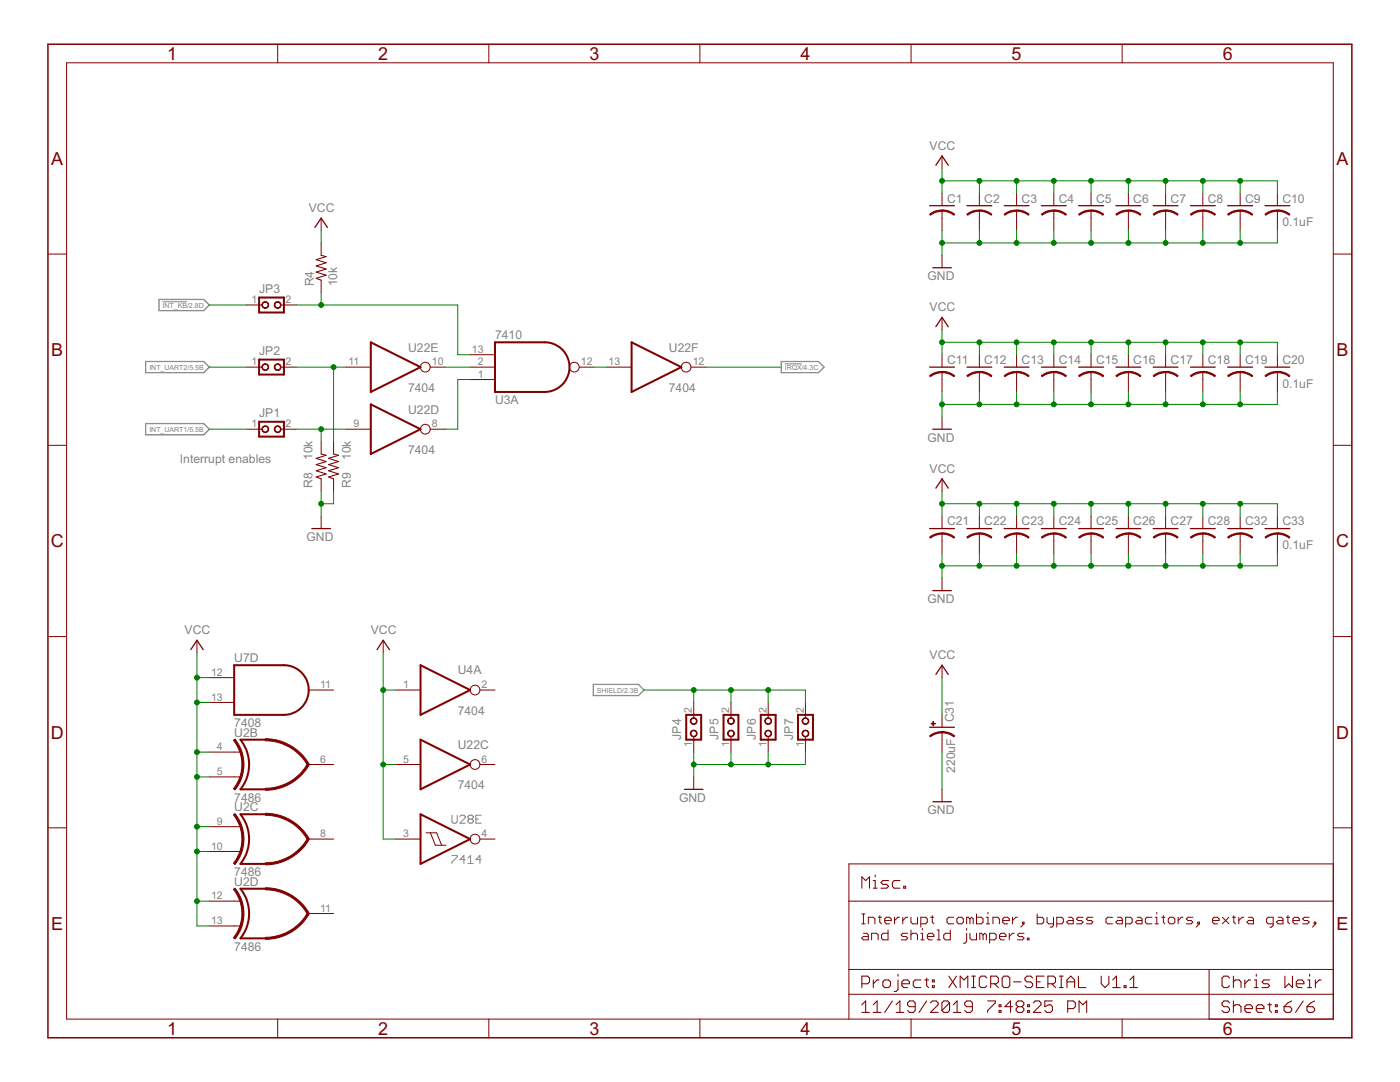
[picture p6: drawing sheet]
<svg xmlns="http://www.w3.org/2000/svg" width="279mm" height="216mm" viewBox="0 0 279 216" stroke-linecap="round" stroke-linejoin="round" font-family="sans-serif">
<g fill="none" stroke="#808080" stroke-width=".2">
<path d="M32.4 60.2h4.9M156.6 72.6h3.4M90.2 170.7h1v.3l-1 1v.3M90.2 162.7v1.3l.2 .3h.6l.2-.3v-1.3M91.8 162.9l.3-.2h.5l.2 .2v.3l-1 1.1h1M92.8 171.5h-1l.8-.8v1.6M93.4 171.2l.5-.5v1.6M93.4 172.3h1M93.6 163.4l-.2 .3v.3l.2 .3h.6l.2-.3v-.3l-.2-.3M93.6 163.4l-.2-.2v-.3l.2-.2h.6l.2 .2v.3l-.2 .2M93.6 163.4h.6M95 163.4h.5"/>
<path d="M96 171.5h-1l.8-.8v1.6M96 162.7h-1v1.6h1"/>
</g>
<path d="M31.7 59.8h9l1.1 1.1-1.1 1.1h-9zM29.1 72.1h11.6l1.1 1.2-1.1 1.1h-11.6zM155.9 72.1h7.4l1.2 1.2-1.2 1.1h-7.4zM29.1 84.5h11.6l1.1 1.1-1.1 1.2h-11.6zM118.4 136.6h9l1.1 1.1-1.1 1.1h-9z" fill="none" stroke="#808080" stroke-width=".25"/>
<path d="M9.6 8.8h260.2v198.3h-260.2z" fill="none" stroke="#800000" stroke-width=".3"/>
<g fill="none" stroke="#800000" stroke-width=".2">
<path d="M13.3 12.5h252.8v190.8h-252.8zM55.4 8.8v3.7M97.6 8.8v3.7M139.7 8.8v3.7M181.8 8.8v3.7M223.9 8.8v3.7M188 31.1v2.5M188 38.6v2.4M195.5 38.6v2.4M202.9 38.6v2.4M210.3 38.6v2.4M217.7 38.6v2.4"/>
<path d="M225.2 38.6v2.4M232.6 38.6v2.4M240.1 38.6v2.4M247.5 38.6v2.4M254.9 38.6v2.4M9.6 50.7h3.7M64.1 43.5v2.5M64.1 48.5v2.4M64.1 55.9v2.5M188 42v4M188 50.9v2.5M195.5 42v4"/>
<path d="M202.9 42v4M210.3 42v4M217.7 42v4M225.2 42v4M232.6 42v4M240.1 42v4M247.5 42v4M254.9 42v4M266.1 50.7h3.7M49.2 73.3h3.1M49.2 60.9h3.1M56 73.3h3.1"/>
<path d="M56 60.9h3.1M69 73.3h5M85.9 73.3h3M93.8 73.3h5M93.8 75.7h5M93.8 70.8h5M115.6 73.3h3M121.1 73.3h4.9M137.9 73.3h3M188 63.3v2.5M188 70.8v2.5M188 74.3v3.9"/>
<path d="M195.5 70.8v2.5M195.5 74.3v3.9M202.9 70.8v2.5M202.9 74.3v3.9M210.3 70.8v2.5M210.3 74.3v3.9M217.7 70.8v2.5M217.7 74.3v3.9M225.2 70.8v2.5M225.2 74.3v3.9M232.6 70.8v2.5M232.6 74.3v3.9"/>
<path d="M240.1 70.8v2.5M240.1 74.3v3.9M247.5 70.8v2.5M247.5 74.3v3.9M254.9 70.8v2.5M254.9 74.3v3.9M9.6 88.9h3.7M49.2 85.6h3.1M56 85.6h3.1M64.1 88.1v2.5M64.1 95.5v2.5M66.6 88.1v2.5"/>
<path d="M66.6 95.5v2.5M69 85.6h5M85.9 85.6h3M188 83.2v2.4M188 95.5v2.5M266.1 88.9h3.7M64.1 103v2.5M188 103v2.5M188 106.5v3.9M188 115.4v2.5M195.5 103v2.5M195.5 106.5v3.9"/>
<path d="M202.9 103v2.5M202.9 106.5v3.9M210.3 103v2.5M210.3 106.5v3.9M217.7 103v2.5M217.7 106.5v3.9M225.2 103v2.5M225.2 106.5v3.9M232.6 103v2.5M232.6 106.5v3.9M240.1 103v2.5M240.1 106.5v3.9"/>
<path d="M247.5 103v2.5M247.5 106.5v3.9M254.9 103v2.5M254.9 106.5v3.9M9.6 127h3.7M39.3 127.8v2.5M41.8 135.2h4.9M61.6 137.7h5M76.5 127.8v2.5M79 137.7h4.9M95.8 137.7h3M188 132.7v2.5"/>
<path d="M266.1 127h3.7M41.8 140.2h4.9M41.8 150.1h6.2M41.8 155h6.2M61.6 152.5h5M79 152.5h4.9M95.8 152.5h3M138.5 140.2v3.1M138.5 147v3.1M138.5 155v2.5M145.9 140.2v3.1M145.9 147v3.1"/>
<path d="M153.3 140.2v3.1M153.3 147v3.1M160.7 140.2v3.1M160.7 147v3.1M188 142.6v2.5M188 146.1v4M188 157.5v2.5M9.6 165.2h3.7M41.8 179.8h6.2M41.8 165h6.2M41.8 169.9h6.2M61.6 167.4h5"/>
<path d="M79 167.4h4.9M85 166.2h2.1l1 2.5M85.9 166.2l1 2.5h2.1M95.8 167.4h3M169.4 179.8h96.7M266.1 165.2h3.7M266.1 172.4h-96.7v30.9M41.8 184.8h6.2M61.6 182.3h5M169.4 193.4h96.7M169.4 198.4h96.7M172 184.3h.6"/>
<path d="M172 182.4h.6M172.3 182.4v1.9M172.3 186.2h.7l.3 .4v.9h-1l-.3-.3 .3-.3h1M173.3 184.3v-1.3h1l.3 .4v.9M173.9 187.5v-1.3h1l.4 .4v.9M175.3 183h.6M175.6 182.7v1.3l.3 .3M176.6 183.7h1.3v-.3l-.4-.4h-.6l-.3 .4v.6l.3 .3h.6M177.2 185.6v1.9h-1l-.3-.3v-.6l.3-.4h1M178.5 183v1.3M179.5 183h-.3l-.7 .7M180.2 183v1.3"/>
<path d="M181.1 183h-.3l-.6 .7M181.1 186.2h-.9l-.4 .4 .4 .3h.6l.3 .3-.3 .3h-1M181.8 183v1l.3 .3h1v-1.3M181.8 185.6v1.9M181.8 186.6l.3-.4h.7l.3 .4v.9M183.8 184.3h.9l.4-.3v-.6l-.4-.4h-.9v2M183.8 186.2h.3v1.3M183.8 187.5h.6M184.1 185.3v.3M185.1 186.9h1.3v-.3l-.3-.4h-.7l-.3 .4v.6l.3 .3h.7M185.7 183h.7M186.1 182.7v1.3l.3 .3"/>
<path d="M187 187.5h.7M187 185.6h.4v1.9M189.7 185.6v1.9h-1l-.4-.3v-.6l.4-.4h1M190.3 183h-1l-.3 .4v.6l.3 .3h1M191.3 183h.6l.4 .4v.6l-.4 .3h-.6l-.3-.3v-.6zM192.9 185.3v.3M192.9 186.2v1.7l-.3 .3h-.3M193.6 183.4l-.3-.4h-.4v1.3M193.6 183.4v.9M193.6 186.2v1l.3 .3h1v-1.3M193.6 183.4l.3-.4 .3 .4v.9M194.9 182.4v1.9h1l.3-.3v-.6l-.3-.4h-1"/>
<path d="M196.2 186.6v.9M196.2 186.6l-.3-.4h-.4v1.3M196.2 186.6l.3-.4 .3 .4v.9M196.8 184.3h.7M196.8 183h.4v1.3M197.2 182.1v.3M197.5 187.5h1l.3-.3v-.6l-.3-.4h-1v2M198.2 184.3v-1.3h.9l.4 .4v.9M199.5 186.9h1.3v-.3l-.4-.4h-.6l-.3 .4v.6l.3 .3h.6M200.1 183.7h1.3v-.3l-.3-.4h-.7l-.3 .4v.6l.3 .3h.7M201.4 186.2v1.3M202.1 183v1.3"/>
<path d="M202.4 186.2h-.3l-.7 .7M203.1 183h-.4l-.6 .7M204 184h.4v.3h-.4zM204.4 184.3l-.7 .7M204.4 186.2h-1l-.3 .4 .3 .3h.6l.4 .3-.4 .3h-.9M205 187.2h.4v.3h-.4zM207 182.4v1.9h1l.3-.3v-.6l-.3-.4h-1M209 183v1l.3 .3h.9M210.2 183v1.7l-.3 .3h-.3M210.9 184.3h1l.3-.3v-.6l-.3-.4h-1v2M213.2 183h.6l.4 .4v.9h-1l-.3-.3 .3-.3h1M216.2 183h-1l-.4 .4 .4 .3h.6l.4 .3-.4 .3h-1"/>
<path d="M218.1 183h-1l-.3 .4 .3 .3h.7l.3 .3-.3 .3h-1M222 183h-1l-.3 .4v.6l.3 .3h1M223 183h.7l.3 .4v.9h-1l-.3-.3 .3-.3h1M224.6 184.3h1l.4-.3v-.6l-.4-.4h-1v2M226.9 183h.7l.3 .4v.9h-1l-.3-.3 .3-.3h1M229.9 183h-1l-.3 .4v.6l.3 .3h1M230.5 184.3h.7M230.5 183h.4v1.3M230.9 182.1v.3M231.8 183h.7M232.2 182.7v1.3l.3 .3M233.2 183.4l.3-.4h.6l.4 .4v.6l-.4 .3h-.6l-.3-.3z"/>
<path d="M235.1 183v1.3M236.1 183h-.3l-.7 .7M238.1 183h-1l-.4 .4 .4 .3h.6l.4 .3-.4 .3h-1M239 184h.4v.3h-.4zM239.4 184.3l-.7 .7M241.3 193.4v9.9M242 183.7h1.3v-.3l-.3-.4h-.7l-.3 .4v.6l.3 .3h.7M243.9 183l1.4 1.3M245.3 183l-1.4 1.3M245.9 183h.7M246.2 182.7v1.3l.4 .3M247.2 183v1.3"/>
<path d="M248.2 183h-.3l-.7 .7M249.2 183h.6l.4 .4v.9h-1l-.3-.3 .3-.3h1M254.1 184.3h-1l-.3-.3v-.6l.3-.4h1v1.7l-.3 .3h-.4M255.1 183h.6l.4 .4v.9h-1l-.4-.3 .4-.3h1M256.7 183h.7M257 182.7v1.3l.4 .3M258 183.7h1.3v-.3l-.3-.4h-.7l-.3 .4v.6l.3 .3h.7M261.3 183h-1l-.3 .4 .3 .3h.7l.3 .3-.3 .3h-1M262.3 184h.3v.3h-.3zM262.6 184.3l-.7 .7M55.4 203.3v3.8M97.6 203.3v3.8"/>
<path d="M139.7 203.3v3.8M181.8 203.3v3.8M223.9 203.3v3.8"/>
<circle cx="84.9" cy="73.3" r=".97"/>
<circle cx="114.6" cy="73.3" r=".97"/>
<circle cx="136.9" cy="73.3" r=".97"/>
<circle cx="84.9" cy="85.6" r=".97"/>
<circle cx="94.8" cy="137.7" r=".97"/>
<circle cx="94.8" cy="152.5" r=".97"/>
<circle cx="94.8" cy="167.4" r=".97"/>
</g>
<g fill="none" stroke="#800000" stroke-width=".21">
<path d="M64.1 50.9l1 .3-2 .6 2 .6-2 .7 2 .6-2 .6 2 .6-2 .6 1 .4M64.1 90.6l1 .2-2 .7 2 .6-2 .6 2 .6-2 .6 2 .7-2 .6 1 .3M66.6 90.6l1 .2-2 .7 2 .6-2 .6 2 .6-2 .6 2 .7-2 .6 1 .3M172 177.2v-2.2l.8 .7 .7-.7v2.2M174.3 175.7h.4v1.5M174.3 177.2h.7M174.7 174.6v.4M177.3 175.7h-1.1l-.4 .4 .4 .4h.8l.3 .3-.3 .4h-1.2M179.6 175.7h-1.1l-.4 .4v.7l.4 .4h1.1M180.4 176.8h.3v.4h-.3zM172 196.3h1.1l.4-.4v-.7l-.4-.4h-1.1v2.3M174.3 195.5v1.6"/>
<path d="M175.4 195.5h-.4l-.7 .8M176.6 195.5h.7l.4 .4v.8l-.4 .4h-.7l-.4-.4v-.8zM178.1 199.7l-1.5 2.3M179.2 195.5v1.9l-.4 .4h-.3M179.2 194.4v.4M180 196.3h1.5v-.4l-.4-.4h-.7l-.4 .4v.8l.4 .4h.7M183.8 195.5h-1.2l-.3 .4v.8l.3 .4h1.2M184.6 195.5h.7M184.9 195.2v1.5l.4 .4M184.9 199.7l-1.5 2.3M186.1 195.5h.4v.4h-.4zM186.1 196.7h.4v.4h-.4z"/>
<path d="M189.4 194.8l1.5 2.3M190.9 194.8l-1.5 2.3M191.6 197.1v-2.3l.8 .7 .7-.7v2.3M193.9 194.8h.8M193.9 197.1h.8M194.3 194.8v2.3M197 195.2l-.4-.4h-.8l-.4 .4v1.5l.4 .4h.8l.4-.4M197.1 199.7h1.5v.4l-1.5 1.5v.4M197.7 196.3h1.2l.3-.4v-.7l-.3-.4h-1.2v2.3M198.5 196.3l.7 .8M200.4 194.8h.7l.4 .4v1.5l-.4 .4h-.7l-.4-.4v-1.5zM202.3 195.9h1.5"/>
<path d="M206.1 195.2l-.4-.4h-.8l-.3 .4v.3l.3 .4h.8l.4 .4v.4l-.4 .4h-.8l-.3-.4M206.8 195.9h.8M208.4 194.8h-1.6v2.3h1.6M209.1 196.3h1.2l.4-.4v-.7l-.4-.4h-1.2v2.3M209.9 196.3l.8 .8M210 199.7h-1.5v1.2l.8-.4h.4l.3 .4v.7l-.3 .4h-.8l-.4-.4M211.4 194.8h.8M211.4 197.1h.8M211.8 194.8v2.3M212.9 195.9h1.6M212.9 197.1v-1.6l.8-.7 .8 .7v1.6M215.2 194.8v2.3h1.5"/>
<path d="M219.8 194.8v1.5l.7 .8 .8-.8v-1.5M222.1 197.1h1.5M222.1 195.5l.7-.7v2.3M224.3 196.7h.4v.4h-.4zM225.5 197.1h1.5M225.5 195.5l.8-.7v2.3M245.4 195.2l-.4-.4h-.7l-.4 .4v1.5l.4 .4h.7l.4-.4M246.1 195.9l.4-.4h.8l.4 .4v1.2M246.1 194.8v2.3M246.1 199.7v2.3M248.4 195.5v1.6M249.6 195.5h-.4l-.8 .8"/>
<path d="M250.3 195.5h.4v1.6M250.3 197.1h.8M250.7 194.4v.4M253.4 195.5h-1.2l-.3 .4 .3 .4h.8l.4 .4-.4 .4h-1.1M256.4 194.8v2.3l.8-.8 .7 .8v-2.3M257.8 199.7l-.8 .4-.7 .8M258.7 196.3h1.5v-.4l-.4-.4h-.7l-.4 .4v.8l.4 .4h.7M260.1 199.7l-1.5 2.3M261 195.5h.4v1.6M261 197.1h.7M261.4 194.4v.4M262.4 199.7l-.8 .4-.8 .8"/>
<path d="M262.5 195.5v1.6M263.7 195.5h-.4l-.8 .8M172 202h1.5M172 200.5l.8-.8v2.3M174.3 202h1.5M174.3 200.5l.7-.8v2.3M178.8 202h1.6M178.8 200.5l.8-.8v2.3M182.6 200.9h-1.1l-.4-.4v-.4l.4-.4h.8l.3 .4v1.5l-.3 .4h-.8l-.4-.4M185.7 200.1l.4-.4h.7l.4 .4v.4l-1.5 1.5h1.5M189.5 200.1l-.4-.4h-.7l-.4 .4v1.5M189.5 200.1v1.5l-.4 .4h-.7l-.4-.4"/>
<path d="M189.5 200.1l-1.5 1.5M190.3 202h1.5M190.3 200.5l.7-.8v2.3M194.1 200.9h-1.2l-.4-.4v-.4l.4-.4h.8l.4 .4v1.5l-.4 .4h-.8l-.4-.4M199.4 200.5h.4v.4h-.4zM199.4 201.6h.4v.4h-.4zM202.1 200.9h-1.6l1.2-1.2v2.3M203.2 200.9l-.4-.4v-.4l.4-.4h.7l.4 .4v.4l-.4 .4M203.2 200.9h.7M203.2 200.9l-.4 .4v.3l.4 .4h.7l.4-.4v-.3l-.4-.4M205.1 200.5h.4v.4h-.4zM205.1 201.6h.4v.4h-.4z"/>
<path d="M206.2 200.1l.4-.4h.8l.4 .4v.4l-1.6 1.5h1.6M213.1 201.3h1.1l.4-.4v-.8l-.4-.4h-1.1v2.3M215.3 202v-2.3l.8 .8 .8-.8v2.3M245.4 200.1l-.4-.4h-.7l-.4 .4v.4l.4 .4h.7l.4 .4v.3l-.4 .4h-.7l-.4-.4M246.1 200.9l.4-.4h.8l.4 .4v1.1M248.4 201.3h1.6v-.4l-.4-.4h-.8l-.4 .4v.7l.4 .4h.8M250.7 201.3h1.5v-.4l-.3-.4h-.8l-.4 .4v.7l.4 .4h.8M253 200.5h.8M253.4 200.1v1.5l.4 .4M254.5 200.5h.4v.4h-.4zM254.5 201.6h.4v.4h-.4zM256.3 200.9h1.1l.4 .4v.3l-.4 .4h-.8l-.3-.4z"/>
<path d="M260.8 200.9h1.2l.4 .4v.3l-.4 .4h-.8l-.4-.4z"/>
</g>
<g fill="none" stroke="#800000" stroke-width=".4">
<path d="M51.7 59.4h5v3h-5zM51.7 71.8h5v2.9h-5zM74 68.3l9.9 5-9.9 4.9zM98.8 68.3h9.9a5 5 0 0 1 5 5 5 5 0 0 1-5 4.9h-9.9zM126 68.3l10 5-10 4.9zM51.7 84.2h5v2.9h-5zM74 80.7l9.9 4.9-9.9 5zM46.7 132.7h10a5 5 0 0 1 4.9 5 5 5 0 0 1-4.9 4.9h-10zM83.9 132.7l9.9 5-9.9 4.9zM52.9 147.6h-4.9a7.9 7.9 0 0 1 0 9.9h4.9M83.9 147.6l9.9 4.9-9.9 5zM136.9 142.6h3v5h-3z"/>
<path d="M144.4 142.6h3v5h-3zM151.8 142.6h3v5h-3zM159.3 142.6h2.9v5h-2.9zM52.9 162.5h-4.9a7.9 7.9 0 0 1 0 9.9h4.9M52.9 177.3h-4.9a7.9 7.9 0 0 1 0 9.9h4.9M83.9 162.5l9.9 4.9-9.9 5z"/>
</g>
<g fill="none" stroke="#800000" stroke-width=".25">
<path d="M186.8 33l1.2-1.9 1.3 1.9M62.8 45.4l1.3-1.9 1.2 1.9M185.5 41h5M186.2 53.4h3.7M193 41h4.9M200.4 41h5M207.8 41h5M215.3 41h4.9M222.7 41h5M230.1 41h5M237.6 41h4.9M245 41h5"/>
<path d="M252.5 41h4.9M185.5 73.3h5M186.8 65.2l1.2-1.9 1.3 1.9M193 73.3h4.9M200.4 73.3h5M207.8 73.3h5M215.3 73.3h4.9M222.7 73.3h5M230.1 73.3h5M237.6 73.3h4.9M245 73.3h5M252.5 73.3h4.9"/>
<path d="M186.2 85.6h3.7M186.8 97.4l1.2-1.9 1.3 1.9M62.2 105.5h3.8M185.5 105.5h5M186.2 117.9h3.7M193 105.5h4.9M200.4 105.5h5M207.8 105.5h5M215.3 105.5h4.9M222.7 105.5h5M230.1 105.5h5M237.6 105.5h4.9"/>
<path d="M245 105.5h5M252.5 105.5h4.9M38.1 129.6l1.2-1.8 1.3 1.8M75.2 129.6l1.3-1.8 1.2 1.8M186.8 134.6l1.2-1.9 1.3 1.9M136.6 157.5h3.7M185.5 145.1h5M186.2 160h3.7"/>
</g>
<g fill="#800000" stroke="#800000" stroke-width=".2">
<path d="M54.9 85.2a.68 .68 0 0 1 1.1 0 .68 .68 0 0 1-.4 1.1 .68 .68 0 0 1-.9-.7h.2a.56 .56 0 0 1 .8-.4 .56 .56 0 0 1 .1 .9 .56 .56 0 0 1-.9-.3v-.2h-.2z" fill-rule="evenodd"/>
<path d="M52.4 85.2a.68 .68 0 0 1 1.1 0 .68 .68 0 0 1-.3 1.1 .68 .68 0 0 1-.9-.7h.1a.56 .56 0 0 1 .8-.4 .56 .56 0 0 1 .1 .9 .56 .56 0 0 1-.9-.3v-.2h-.1z" fill-rule="evenodd"/>
<path d="M54.9 72.8a.68 .68 0 0 1 1.1 0 .68 .68 0 0 1-.4 1.1 .68 .68 0 0 1-.9-.6h.2a.56 .56 0 0 1 .8-.5 .56 .56 0 0 1 .1 .9 .56 .56 0 0 1-.9-.3v-.1h-.2z" fill-rule="evenodd"/>
<path d="M52.4 72.8a.68 .68 0 0 1 1.1 0 .68 .68 0 0 1-.3 1.1 .68 .68 0 0 1-.9-.6h.1a.56 .56 0 0 1 .8-.5 .56 .56 0 0 1 .1 .9 .56 .56 0 0 1-.9-.3v-.1h-.1z" fill-rule="evenodd"/>
<path d="M54.9 60.4a.68 .68 0 0 1 1.1 .1 .68 .68 0 0 1-.4 1 .68 .68 0 0 1-.9-.6h.2a.56 .56 0 0 1 .8-.5 .56 .56 0 0 1 .1 .9 .56 .56 0 0 1-.9-.3v-.1h-.2z" fill-rule="evenodd"/>
<path d="M52.4 60.4a.68 .68 0 0 1 1.1 .1 .68 .68 0 0 1-.4 1 .68 .68 0 0 1-.8-.6h.1a.56 .56 0 0 1 .8-.5 .56 .56 0 0 1 .1 .9 .56 .56 0 0 1-.9-.3v-.1h-.1z" fill-rule="evenodd"/>
<path d="M53 157.3a9.6 9.6 0 0 0 8.4-4.9l.3 .2a10 10 0 0 1-8.7 5.1z" fill-rule="evenodd"/>
<path d="M53 147.4a10.1 10.1 0 0 1 8.7 5.1l-.3 .2a9.6 9.6 0 0 0-8.4-4.9z" fill-rule="evenodd"/>
<path d="M46.6 147.7l.3-.2a8.1 8.1 0 0 1 0 10.1l-.3-.2a7.8 7.8 0 0 0 0-9.7z" fill-rule="evenodd"/>
<path d="M225.2 41.9l1.3 .2 1.2 .7-.2 .1-1.3-.6-1-.2z" fill-rule="evenodd"/>
<path d="M222.7 42.7l.2-.1a3.7 3.7 0 0 1 2.3-.7v.2l-1.5 .3-.8 .5z" fill-rule="evenodd"/>
<path d="M247.5 106.3l1.3 .2 1.2 .7-.1 .2-1.4-.7-1-.1z" fill-rule="evenodd"/>
<path d="M245 107.2l1.2-.6 1.3-.3v.3l-1.5 .3-.8 .5z" fill-rule="evenodd"/>
<path d="M195.5 74.1l1.3 .2 1.2 .7-.2 .2-1.4-.7-.9-.1z" fill-rule="evenodd"/>
<path d="M193 75l.2-.2a3.8 3.8 0 0 1 2.3-.7v.3l-1.5 .3-.9 .5z" fill-rule="evenodd"/>
<path d="M254.9 106.3l1.4 .2 1.1 .7-.1 .2-1.4-.7-1-.1z" fill-rule="evenodd"/>
<path d="M252.5 107.2l1.1-.6 1.3-.3v.3l-1.4 .3-.9 .5z" fill-rule="evenodd"/>
<path d="M225.2 106.3l1.3 .2 1.2 .7-.2 .2-1.3-.7-1-.1z" fill-rule="evenodd"/>
<path d="M222.7 107.2l1.2-.6 1.3-.3v.3l-1.5 .3-.8 .5z" fill-rule="evenodd"/>
<path d="M247.5 74.1l1.3 .2 1.2 .7-.1 .2-1.4-.7-1-.1z" fill-rule="evenodd"/>
<path d="M245 75l.2-.2a3.8 3.8 0 0 1 2.3-.7v.3l-1.5 .3-.8 .5z" fill-rule="evenodd"/>
<path d="M232.6 106.3l1.4 .2 1.1 .7-.1 .2-1.4-.7-1-.1z" fill-rule="evenodd"/>
<path d="M230.1 107.2l1.2-.6 1.3-.3v.3l-1.4 .3-.9 .5z" fill-rule="evenodd"/>
<path d="M195.5 106.3l1.3 .2 1.2 .7-.2 .2-1.4-.7-.9-.1z" fill-rule="evenodd"/>
<path d="M193 107.2l1.1-.6 1.4-.3v.3l-1.5 .3-.9 .5z" fill-rule="evenodd"/>
<path d="M210.3 74.1l1.3 .2 1.2 .7-.1 .2-1.4-.7-1-.1z" fill-rule="evenodd"/>
<path d="M207.8 75l.2-.2a3.7 3.7 0 0 1 2.3-.7v.3l-1.4 .3-.9 .5z" fill-rule="evenodd"/>
<path d="M217.7 106.3l1.4 .2 1.2 .7-.2 .2-1.3-.7-1.1-.1z" fill-rule="evenodd"/>
<path d="M215.3 107.2l1.1-.6 1.3-.3v.3l-1.4 .3-.9 .5z" fill-rule="evenodd"/>
<path d="M210.3 106.3l1.3 .2 1.2 .7-.1 .2-1.4-.7-1-.1z" fill-rule="evenodd"/>
<path d="M207.8 107.2l1.2-.6 1.3-.3v.3l-1.4 .3-.9 .5z" fill-rule="evenodd"/>
<path d="M240.1 74.1l1.3 .2 1.2 .7-.2 .2-1.3-.7-1-.1z" fill-rule="evenodd"/>
<path d="M237.6 75l.2-.2a3.7 3.7 0 0 1 2.3-.7v.3l-1.5 .3-.9 .5z" fill-rule="evenodd"/>
<path d="M217.7 74.1l1.4 .2 1.2 .7-.2 .2-1.3-.7-1.1-.1z" fill-rule="evenodd"/>
<path d="M215.3 75l.2-.2a3.7 3.7 0 0 1 2.2-.7v.3l-1.4 .3-.9 .5z" fill-rule="evenodd"/>
<path d="M225.2 74.1l1.3 .2 1.2 .7-.2 .2-1.3-.7-1-.1z" fill-rule="evenodd"/>
<path d="M222.7 75l.2-.2a3.7 3.7 0 0 1 2.3-.7v.3l-1.5 .3-.8 .5z" fill-rule="evenodd"/>
<path d="M188 106.3l1.3 .2 1.2 .7-.1 .2-1.4-.7-1-.1z" fill-rule="evenodd"/>
<path d="M185.5 107.2l1.2-.6 1.3-.3v.3l-1.5 .3-.8 .5z" fill-rule="evenodd"/>
<path d="M202.9 106.3l1.3 .2 1.2 .7-.2 .2-1.3-.7-1-.1z" fill-rule="evenodd"/>
<path d="M200.4 107.2l1.2-.6 1.3-.3v.3l-1.5 .3-.8 .5z" fill-rule="evenodd"/>
<path d="M232.6 74.1l1.4 .2 1.1 .7-.1 .2-1.4-.7-1-.1z" fill-rule="evenodd"/>
<path d="M230.1 75l.3-.2a3.7 3.7 0 0 1 2.2-.7v.3l-1.4 .3-.9 .5z" fill-rule="evenodd"/>
<path d="M202.9 74.1l1.3 .2 1.2 .7-.2 .2-1.3-.7-1-.1z" fill-rule="evenodd"/>
<path d="M200.4 75l.2-.2a3.7 3.7 0 0 1 2.3-.7v.3l-1.5 .3-.8 .5z" fill-rule="evenodd"/>
<path d="M254.9 74.1l1.4 .2 1.1 .7-.1 .2-1.4-.7-1-.1z" fill-rule="evenodd"/>
<path d="M252.5 75l.2-.2a3.7 3.7 0 0 1 2.2-.7v.3l-1.4 .3-.9 .5z" fill-rule="evenodd"/>
<path d="M188 74.1l1.3 .2 1.2 .7-.1 .2-1.4-.7-1-.1z" fill-rule="evenodd"/>
<path d="M185.5 75l.2-.2a3.7 3.7 0 0 1 2.3-.7v.3l-1.5 .3-.8 .5z" fill-rule="evenodd"/>
<path d="M254.9 41.9l1.4 .2 1.1 .7-.1 .1-1.4-.6-1-.2z" fill-rule="evenodd"/>
<path d="M252.5 42.7l.2-.1a3.7 3.7 0 0 1 2.2-.7v.2l-1.4 .3-.9 .5z" fill-rule="evenodd"/>
<path d="M247.5 41.9l1.3 .2 1.2 .7-.1 .1-1.4-.6-1-.2z" fill-rule="evenodd"/>
<path d="M245 42.7l.2-.1a3.8 3.8 0 0 1 2.3-.7v.2l-1.5 .3-.8 .5z" fill-rule="evenodd"/>
<path d="M240.1 41.9l1.3 .2 1.2 .7-.2 .1-1.3-.6-1-.2z" fill-rule="evenodd"/>
<path d="M237.6 42.7l.2-.1a3.7 3.7 0 0 1 2.3-.7v.2l-1.5 .3-.9 .5z" fill-rule="evenodd"/>
<path d="M232.6 41.9l1.4 .2 1.1 .7-.1 .1-1.4-.6-1-.2z" fill-rule="evenodd"/>
<path d="M230.1 42.7l.3-.1a3.7 3.7 0 0 1 2.2-.7v.2l-1.4 .3-.9 .5z" fill-rule="evenodd"/>
<path d="M217.7 41.9l1.4 .2 1.2 .7-.2 .1-1.3-.6-1.1-.2z" fill-rule="evenodd"/>
<path d="M215.3 42.7l.2-.1a3.7 3.7 0 0 1 2.2-.7v.2l-1.4 .3-.9 .5z" fill-rule="evenodd"/>
<path d="M188 41.9l1.3 .2 1.2 .7-.1 .1-1.4-.6-1-.2z" fill-rule="evenodd"/>
<path d="M185.5 42.7l.2-.1a3.7 3.7 0 0 1 2.3-.7v.2l-1.5 .3-.8 .5z" fill-rule="evenodd"/>
<path d="M202.9 41.9l1.3 .2 1.2 .7-.2 .1-1.3-.6-1-.2z" fill-rule="evenodd"/>
<path d="M200.4 42.7l.2-.1a3.7 3.7 0 0 1 2.3-.7v.2l-1.5 .3-.8 .5z" fill-rule="evenodd"/>
<path d="M210.3 41.9l1.3 .2 1.2 .7-.1 .1-1.4-.6-1-.2z" fill-rule="evenodd"/>
<path d="M207.8 42.7l.2-.1a3.7 3.7 0 0 1 2.3-.7v.2l-1.4 .3-.9 .5z" fill-rule="evenodd"/>
<path d="M145.4 143.4a.68 .68 0 0 1 1 .1 .68 .68 0 0 1-.3 1 .68 .68 0 0 1-.9-.6h.1a.56 .56 0 0 1 .8-.5 .56 .56 0 0 1 .2 .9 .56 .56 0 0 1-.9-.2l-.1-.2h-.1z" fill-rule="evenodd"/>
<path d="M145.4 145.9a.68 .68 0 0 1 1 .1 .68 .68 0 0 1-.3 1 .68 .68 0 0 1-.9-.6h.1a.56 .56 0 0 1 .8-.5 .56 .56 0 0 1 .2 .9 .56 .56 0 0 1-.9-.2l-.1-.2h-.1z" fill-rule="evenodd"/>
<path d="M152.8 143.4a.68 .68 0 0 1 1.1 .1 .68 .68 0 0 1-.4 1 .68 .68 0 0 1-.9-.6h.2a.56 .56 0 0 1 .8-.5 .56 .56 0 0 1 .1 .9 .56 .56 0 0 1-.9-.2v-.2h-.2z" fill-rule="evenodd"/>
<path d="M152.8 145.9a.68 .68 0 0 1 1.1 .1 .68 .68 0 0 1-.4 1 .68 .68 0 0 1-.9-.6h.2a.56 .56 0 0 1 .8-.5 .56 .56 0 0 1 .1 .9 .56 .56 0 0 1-.9-.2v-.2h-.2z" fill-rule="evenodd"/>
<path d="M160.2 143.4a.68 .68 0 0 1 1.1 .1 .68 .68 0 0 1-.4 1.1 .68 .68 0 0 1-.8-.7h.1a.55 .55 0 0 1 .7-.6 .55 .55 0 0 1 .2 .9 .55 .55 0 0 1-.9-.1l-.1-.2z" fill-rule="evenodd"/>
<path d="M160.2 145.9a.69 .69 0 0 1 1.1 .1 .69 .69 0 0 1-.4 1 .69 .69 0 0 1-.8-.6h.1a.55 .55 0 0 1 .7-.6 .55 .55 0 0 1 .2 .9 .55 .55 0 0 1-.9-.1l-.1-.2z" fill-rule="evenodd"/>
<path d="M137.9 143.4a.68 .68 0 0 1 1.1 .1 .68 .68 0 0 1-.4 1.1 .68 .68 0 0 1-.8-.7h.1a.55 .55 0 0 1 .7-.6 .55 .55 0 0 1 .2 .9 .55 .55 0 0 1-.9-.1l-.1-.2z" fill-rule="evenodd"/>
<path d="M137.9 145.9a.69 .69 0 0 1 1.1 .1 .69 .69 0 0 1-.4 1 .69 .69 0 0 1-.8-.6h.1a.55 .55 0 0 1 .7-.6 .55 .55 0 0 1 .2 .9 .55 .55 0 0 1-.9-.1l-.1-.2z" fill-rule="evenodd"/>
<path d="M188 146l1.3 .2 1.2 .6-.1 .2-1.4-.7-1-.1z" fill-rule="evenodd"/>
<path d="M185.5 146.8l1.2-.6 1.3-.2v.2l-1.5 .3-.8 .5z" fill-rule="evenodd"/>
<path d="M195.5 41.9l1.3 .2 1.2 .7-.2 .1-1.4-.6-.9-.2z" fill-rule="evenodd"/>
<path d="M193 42.7l.2-.1a3.8 3.8 0 0 1 2.3-.7v.2l-1.5 .3-.9 .5z" fill-rule="evenodd"/>
<path d="M53 172.2a9.6 9.6 0 0 0 8.4-4.9l.3 .2a10.1 10.1 0 0 1-8.7 5.1z" fill-rule="evenodd"/>
<path d="M53 162.3a10.1 10.1 0 0 1 8.7 5.1l-.3 .2a9.6 9.6 0 0 0-8.4-4.9z" fill-rule="evenodd"/>
<path d="M46.6 162.6l.3-.3a8.1 8.1 0 0 1 0 10.2l-.3-.2a7.8 7.8 0 0 0 0-9.7z" fill-rule="evenodd"/>
<path d="M53 187a9.6 9.6 0 0 0 8.4-4.9l.3 .3a10 10 0 0 1-8.7 5z" fill-rule="evenodd"/>
<path d="M53 177.1a10.1 10.1 0 0 1 8.7 5.1l-.3 .2a9.6 9.6 0 0 0-8.4-4.9z" fill-rule="evenodd"/>
<path d="M46.6 177.5l.3-.3a8.1 8.1 0 0 1 0 10.2l-.3-.3a7.8 7.8 0 0 0 0-9.6z" fill-rule="evenodd"/>
<path d="M240.1 106.3l1.3 .2 1.2 .7-.2 .2-1.3-.7-1-.1z" fill-rule="evenodd"/>
<path d="M237.6 107.2l1.1-.6 1.4-.3v.3l-1.5 .3-.9 .5z" fill-rule="evenodd"/>
</g>
<g fill="#800000" stroke="#800000" stroke-width=".2">
<path d="M185.8 144.3h.9v.2h-.9z"/>
<path d="M186.2 144h.1v.8h-.1z"/>
</g>
<g fill="none" stroke="#008000" stroke-width=".2">
<path d="M188 33.6v5M188 36.1h66.9v2.5M195.5 36.1v2.5M202.9 36.1v2.5M210.3 36.1v2.5M217.7 36.1v2.5M225.2 36.1v2.5M232.6 36.1v2.5M240.1 36.1v2.5M247.5 36.1v2.5M64.1 46v2.5M64.1 58.4v2.5"/>
<path d="M188 46v4.9M195.5 46v2.5M202.9 46v2.5M210.3 46v2.5M217.7 46v2.5M225.2 46v2.5M232.6 46v2.5M240.1 46v2.5M247.5 46v2.5M254.9 46v2.5h-66.9M41.8 73.3h7.4M41.8 60.9h7.4"/>
<path d="M59.1 73.3h9.9M59.1 60.9h32.3v9.9h2.4M66.6 73.3v14.8M88.9 73.3h4.9M93.8 75.7h-2.4v9.9h-2.5M118.6 73.3h2.5M140.9 73.3h14.9M188 65.8v5M188 78.2v5M188 68.3h66.9v2.5M195.5 68.3v2.5M195.5 78.2v2.5"/>
<path d="M202.9 68.3v2.5M202.9 78.2v2.5M210.3 68.3v2.5M210.3 78.2v2.5M217.7 68.3v2.5M217.7 78.2v2.5M225.2 68.3v2.5M225.2 78.2v2.5M232.6 68.3v2.5M232.6 78.2v2.5M240.1 68.3v2.5M240.1 78.2v2.5"/>
<path d="M247.5 68.3v2.5M247.5 78.2v2.5M254.9 78.2v2.5h-66.9M41.8 85.6h7.4M59.1 85.6h9.9M64.1 85.6v2.5M64.1 98v5M66.6 98v2.5h-2.5M188 98v5M188 110.4v5M188 100.5h66.9v2.5M195.5 100.5v2.5"/>
<path d="M195.5 110.4v2.5M202.9 100.5v2.5M202.9 110.4v2.5M210.3 100.5v2.5M210.3 110.4v2.5M217.7 100.5v2.5M217.7 110.4v2.5M225.2 100.5v2.5M225.2 110.4v2.5M232.6 100.5v2.5M232.6 110.4v2.5M240.1 100.5v2.5"/>
<path d="M240.1 110.4v2.5M247.5 100.5v2.5M247.5 110.4v2.5M254.9 110.4v2.5h-66.9M39.3 130.3v54.5h2.5M39.3 135.2h2.5M76.5 130.3v37.1h2.5M76.5 137.7h2.5M128.5 137.7h32.2v2.5M138.5 137.7v2.5M145.9 137.7v2.5M153.3 137.7v2.5"/>
<path d="M188 135.2v7.4M39.3 150.1h2.5M39.3 155h2.5M39.3 140.2h2.5M76.5 152.5h2.5M138.5 150.1v4.9M145.9 150.1v2.4M153.3 150.1v2.4M160.7 150.1v2.4h-22.2M188 150.1v7.4M39.3 165h2.5M39.3 169.9h2.5"/>
<path d="M39.3 179.8h2.5"/>
</g>
<g fill="#008000" stroke="#008000" stroke-width=".2">
<circle cx="76.5" cy="137.7" r=".49"/>
<circle cx="76.5" cy="152.5" r=".49"/>
<circle cx="39.3" cy="150.1" r=".49"/>
<circle cx="39.3" cy="135.2" r=".49"/>
<circle cx="39.3" cy="140.2" r=".49"/>
<circle cx="39.3" cy="155" r=".49"/>
<circle cx="39.3" cy="165" r=".49"/>
<circle cx="39.3" cy="169.9" r=".49"/>
<circle cx="39.3" cy="179.8" r=".49"/>
<circle cx="188" cy="36.1" r=".49"/>
<circle cx="195.5" cy="36.1" r=".49"/>
<circle cx="202.9" cy="36.1" r=".49"/>
<circle cx="210.3" cy="36.1" r=".49"/>
<circle cx="217.7" cy="36.1" r=".49"/>
<circle cx="225.2" cy="36.1" r=".49"/>
<circle cx="232.6" cy="36.1" r=".49"/>
<circle cx="240.1" cy="36.1" r=".49"/>
<circle cx="247.5" cy="36.1" r=".49"/>
<circle cx="188" cy="68.3" r=".49"/>
<circle cx="195.5" cy="68.3" r=".49"/>
<circle cx="202.9" cy="68.3" r=".49"/>
<circle cx="210.3" cy="68.3" r=".49"/>
<circle cx="217.7" cy="68.3" r=".49"/>
<circle cx="225.2" cy="68.3" r=".49"/>
<circle cx="232.6" cy="68.3" r=".49"/>
<circle cx="240.1" cy="68.3" r=".49"/>
<circle cx="247.5" cy="68.3" r=".49"/>
<circle cx="188" cy="100.5" r=".49"/>
<circle cx="195.5" cy="100.5" r=".49"/>
<circle cx="202.9" cy="100.5" r=".49"/>
<circle cx="210.3" cy="100.5" r=".49"/>
<circle cx="217.7" cy="100.5" r=".49"/>
<circle cx="225.2" cy="100.5" r=".49"/>
<circle cx="232.6" cy="100.5" r=".49"/>
<circle cx="240.1" cy="100.5" r=".49"/>
<circle cx="247.5" cy="100.5" r=".49"/>
<circle cx="64.1" cy="100.5" r=".49"/>
<circle cx="153.3" cy="152.5" r=".49"/>
<circle cx="145.9" cy="152.5" r=".49"/>
<circle cx="138.5" cy="152.5" r=".49"/>
<circle cx="188" cy="48.5" r=".49"/>
<circle cx="195.5" cy="48.5" r=".49"/>
<circle cx="202.9" cy="48.5" r=".49"/>
<circle cx="210.3" cy="48.5" r=".49"/>
<circle cx="217.7" cy="48.5" r=".49"/>
<circle cx="247.5" cy="48.5" r=".49"/>
<circle cx="240.1" cy="48.5" r=".49"/>
<circle cx="232.6" cy="48.5" r=".49"/>
<circle cx="225.2" cy="48.5" r=".49"/>
<circle cx="188" cy="80.7" r=".49"/>
<circle cx="195.5" cy="80.7" r=".49"/>
<circle cx="202.9" cy="80.7" r=".49"/>
<circle cx="210.3" cy="80.7" r=".49"/>
<circle cx="217.7" cy="80.7" r=".49"/>
<circle cx="247.5" cy="80.7" r=".49"/>
<circle cx="240.1" cy="80.7" r=".49"/>
<circle cx="232.6" cy="80.7" r=".49"/>
<circle cx="225.2" cy="80.7" r=".49"/>
<circle cx="188" cy="112.9" r=".49"/>
<circle cx="195.5" cy="112.9" r=".49"/>
<circle cx="202.9" cy="112.9" r=".49"/>
<circle cx="210.3" cy="112.9" r=".49"/>
<circle cx="217.7" cy="112.9" r=".49"/>
<circle cx="247.5" cy="112.9" r=".49"/>
<circle cx="232.6" cy="112.9" r=".49"/>
<circle cx="225.2" cy="112.9" r=".49"/>
<circle cx="240.1" cy="112.9" r=".49"/>
<circle cx="64.1" cy="85.6" r=".49"/>
<circle cx="66.6" cy="73.3" r=".49"/>
<circle cx="64.1" cy="60.9" r=".49"/>
<circle cx="145.9" cy="137.7" r=".49"/>
<circle cx="153.3" cy="137.7" r=".49"/>
<circle cx="138.5" cy="137.7" r=".49"/>
</g>
<g font-size="4" fill="#800000">
<text x="33.4" y="11.9">1</text>
<text x="75.5" y="11.9">2</text>
<text x="117.6" y="11.9">3</text>
<text x="159.8" y="11.9">4</text>
<text x="201.9" y="11.9">5</text>
<text x="244" y="11.9">6</text>
<text x="10.2" y="32.9">A</text>
<text x="266.8" y="32.9">A</text>
<text x="10.2" y="71.1">B</text>
<text x="266.8" y="71.1">B</text>
<text x="10.1" y="109.2">C</text>
<text x="266.6" y="109.2">C</text>
<text x="10.1" y="147.4">D</text>
<text x="266.6" y="147.4">D</text>
<text x="10.2" y="185.5">E</text>
<text x="266.8" y="185.5">E</text>
<text x="33.4" y="206.5">1</text>
<text x="75.5" y="206.5">2</text>
<text x="117.6" y="206.5">3</text>
<text x="159.8" y="206.5">4</text>
<text x="201.9" y="206.5">5</text>
<text x="244" y="206.5">6</text>
</g>
<g font-size="2.7" fill="#808080">
<text x="185.5" y="29.9">VCC</text>
<text x="189" y="40.4">C1</text>
<text x="196.4" y="40.4">C2</text>
<text x="203.9" y="40.4">C3</text>
<text x="211.3" y="40.4">C4</text>
<text x="218.7" y="40.4">C5</text>
<text x="226.2" y="40.4">C6</text>
<text x="233.6" y="40.4">C7</text>
<text x="241" y="40.4">C8</text>
<text x="248.5" y="40.4">C9</text>
<text x="255.9" y="40.4">C10</text>
<text x="61.6" y="42.3">VCC</text>
<text x="255.9" y="45.1">0.1uF</text>
<text x="51.7" y="58.4">JP3</text>
<text x="62.6" y="57.1" transform="rotate(-90 62.6 57.1)">R4</text>
<text x="67.3" y="57.1" transform="rotate(-90 67.3 57.1)">10k</text>
<text x="185.1" y="55.9">GND</text>
<text x="185.5" y="62.1">VCC</text>
<text x="51.7" y="70.8">JP2</text>
<text x="81.4" y="70.2">U22E</text>
<text x="98.8" y="67.6">7410</text>
<text x="133.5" y="70.2">U22F</text>
<text x="189" y="72.6">C11</text>
<text x="196.4" y="72.6">C12</text>
<text x="203.9" y="72.6">C13</text>
<text x="211.3" y="72.6">C14</text>
<text x="218.7" y="72.6">C15</text>
<text x="226.2" y="72.6">C16</text>
<text x="233.6" y="72.6">C17</text>
<text x="241" y="72.6">C18</text>
<text x="248.5" y="72.6">C19</text>
<text x="255.9" y="77.3">0.1uF</text>
<text x="255.9" y="72.6">C20</text>
<text x="51.7" y="83.2">JP1</text>
<text x="81.4" y="78.2">7404</text>
<text x="81.4" y="82.5">U22D</text>
<text x="98.8" y="80.6">U3A</text>
<text x="133.5" y="78.2">7404</text>
<text x="185.1" y="88.1">GND</text>
<text x="35.9" y="92.3">Interrupt enables</text>
<text x="62.4" y="91.8" transform="rotate(-90 62.4 91.8)">10k</text>
<text x="70" y="91.8" transform="rotate(-90 70 91.8)">10k</text>
<text x="81.4" y="90.6">7404</text>
<text x="185.5" y="94.3">VCC</text>
<text x="62.4" y="97.4" transform="rotate(-90 62.4 97.4)">R8</text>
<text x="70" y="97.4" transform="rotate(-90 70 97.4)">R9</text>
<text x="61.2" y="107.9">GND</text>
<text x="189" y="104.8">C21</text>
<text x="196.4" y="104.8">C22</text>
<text x="203.9" y="104.8">C23</text>
<text x="211.3" y="104.8">C24</text>
<text x="218.7" y="104.8">C25</text>
<text x="226.2" y="104.8">C26</text>
<text x="233.6" y="104.8">C27</text>
<text x="241" y="104.8">C28</text>
<text x="248.5" y="104.8">C32</text>
<text x="255.9" y="104.8">C33</text>
<text x="255.9" y="109.6">0.1uF</text>
<text x="185.1" y="120.3">GND</text>
<text x="36.8" y="126.5">VCC</text>
<text x="74" y="126.5">VCC</text>
<text x="185.5" y="131.5">VCC</text>
<text x="46.7" y="132.1">U7D</text>
<text x="91.4" y="134.6">U4A</text>
<text x="91.4" y="142.6">7404</text>
<text x="46.7" y="145.1">7408</text>
<text x="46.7" y="147">U2B</text>
<text x="91.4" y="149.5">U22C</text>
<text x="136" y="147.6" transform="rotate(-90 136 147.6)">JP4</text>
<text x="143.4" y="147.6" transform="rotate(-90 143.4 147.6)">JP5</text>
<text x="150.8" y="147.6" transform="rotate(-90 150.8 147.6)">JP6</text>
<text x="158.3" y="147.6" transform="rotate(-90 158.3 147.6)">JP7</text>
<text x="190.4" y="144.1" transform="rotate(-90 190.4 144.1)">C31</text>
<text x="190.6" y="154.2" transform="rotate(-90 190.6 154.2)">220uF</text>
<text x="46.7" y="160">7486</text>
<text x="46.7" y="161.8">U2C</text>
<text x="91.4" y="157.5">7404</text>
<text x="135.5" y="160">GND</text>
<text x="185.1" y="162.5">GND</text>
<text x="46.7" y="174.9">7486</text>
<text x="46.7" y="176.7">U2D</text>
<text x="46.7" y="189.7">7486</text>
</g>
<g font-size="2.3" fill="#808080">
<text x="50.2" y="60.5">1</text>
<text x="57" y="60.5">2</text>
<text x="94.2" y="70.4">13</text>
<text x="50.2" y="72.9">1</text>
<text x="57" y="72.9">2</text>
<text x="69.5" y="72.9">11</text>
<text x="86.2" y="72.9">10</text>
<text x="95.3" y="75.4">1</text>
<text x="95.3" y="72.9">2</text>
<text x="115.9" y="72.9">12</text>
<text x="121.4" y="72.9">13</text>
<text x="138.2" y="72.9">12</text>
<text x="50.2" y="85.3">1</text>
<text x="57" y="85.3">2</text>
<text x="70.6" y="85.3">9</text>
<text x="86.2" y="85.3">8</text>
<text x="42.1" y="134.9">12</text>
<text x="63.9" y="137.3">11</text>
<text x="80.5" y="137.3">1</text>
<text x="96.1" y="137.3">2</text>
<text x="42.1" y="139.8">13</text>
<text x="138.1" y="142.3" transform="rotate(-90 138.1 142.3)">2</text>
<text x="145.5" y="142.3" transform="rotate(-90 145.5 142.3)">2</text>
<text x="153" y="142.3" transform="rotate(-90 153 142.3)">2</text>
<text x="160.4" y="142.3" transform="rotate(-90 160.4 142.3)">2</text>
<text x="43.3" y="149.7">4</text>
<text x="138.1" y="149.1" transform="rotate(-90 138.1 149.1)">1</text>
<text x="145.5" y="149.1" transform="rotate(-90 145.5 149.1)">1</text>
<text x="153" y="149.1" transform="rotate(-90 153 149.1)">1</text>
<text x="160.4" y="149.1" transform="rotate(-90 160.4 149.1)">1</text>
<text x="43.3" y="154.7">5</text>
<text x="63.9" y="152.2">6</text>
<text x="80.5" y="152.2">5</text>
<text x="96.1" y="152.2">6</text>
<text x="43.3" y="164.6">9</text>
<text x="63.9" y="167.1">8</text>
<text x="80.5" y="167.1">3</text>
<text x="96.1" y="167.1">4</text>
<text x="42.1" y="169.6">10</text>
<text x="42.1" y="179.5">12</text>
<text x="42.1" y="184.4">13</text>
<text x="63.9" y="181.9">11</text>
</g>
<g font-size="1.6" fill="#808080">
<text x="32.4" y="61.4">INT_KB/2.8D</text>
<text x="29.8" y="73.8">INT_UART2/5.5B</text>
<text x="156.6" y="73.8">IRQX/4.3C</text>
<text x="29.8" y="86.1">INT_UART1/5.5B</text>
<text x="119.1" y="138.2">SHIELD/2.3B</text>
</g>
</svg>
